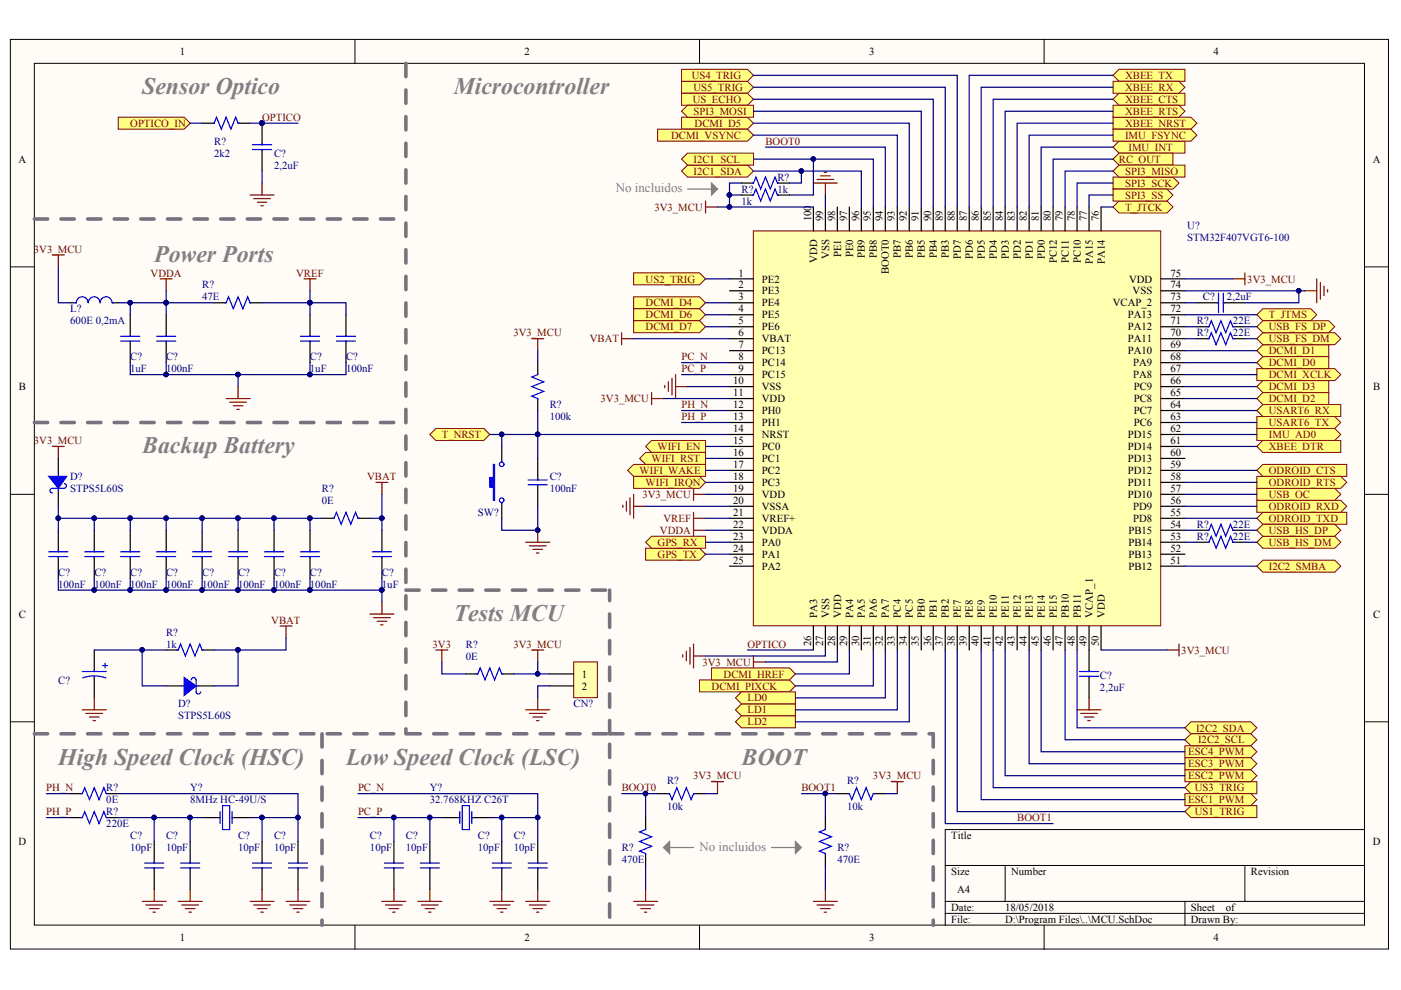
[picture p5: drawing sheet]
<svg xmlns="http://www.w3.org/2000/svg" width="297mm" height="210mm" viewBox="0 0 297 210" stroke-linecap="round" stroke-linejoin="round" font-family="sans-serif">
<g fill="#fffcf8" stroke="#000" stroke-width=".21">
<path d="M2.2 8.4h292.2v192.8h-292.2z"/>
<path d="M7.3 13.4h282v182.7h-282z"/>
</g>
<g fill="none" stroke="#000" stroke-width=".21">
<path d="M75.3 8.4v5M148.3 8.4v5M221.4 8.4v5M2.2 56.6h5.1M289.3 56.6h5.1M2.2 104.8h5.1M289.3 104.8h5.1M2.2 153h5.1M289.3 153h5.1M289.3 175.9h-88.9v20.3M75.3 196.2v5.1M148.3 196.2v5.1"/>
<path d="M200.4 183.5h88.9M200.4 191.1h88.9M200.4 193.7h88.9M213.1 183.5v7.6M221.4 196.2v5.1M251.2 191.1v5.1M263.9 183.5v7.6"/>
</g>
<path d="M159.7 49h86.4v83.7h-86.4z" fill="#ffffb0" stroke="#800000" stroke-width=".21"/>
<g fill="none" stroke="#000" stroke-width=".25">
<path d="M154.7 59.1h5M172.5 43.9v5.1M175 43.9v5.1M177.5 43.9v5.1M180.1 43.9v5.1M182.6 43.9v5.1M185.2 43.9v5.1M187.7 43.9v5.1M190.2 43.9v5.1M192.8 43.9v5.1M195.3 43.9v5.1M197.9 43.9v5.1"/>
<path d="M200.4 43.9v5.1M202.9 43.9v5.1M205.5 43.9v5.1M208 43.9v5.1M210.6 43.9v5.1M213.1 43.9v5.1M215.7 43.9v5.1M218.2 43.9v5.1M220.7 43.9v5.1M223.3 43.9v5.1M225.8 43.9v5.1M228.4 43.9v5.1"/>
<path d="M230.9 43.9v5.1M233.4 43.9v5.1M246.1 59.1h5.1M14.9 64.2h1.3M23.8 64.2h1.3M45.4 64.2h2.5M53 64.2h2.6M114 76.9v2.5M154.7 61.7h5M154.7 64.2h5M154.7 66.7h5M154.7 69.3h5"/>
<path d="M154.7 79.4h5M154.7 76.9h5M154.7 74.4h5M154.7 71.8h5M246.1 61.7h5.1M246.1 64.2h5.1M246.1 66.7h5.1M246.1 69.3h5.1M246.1 79.4h5.1M246.1 76.9h5.1M246.1 74.4h5.1M246.1 71.8h5.1"/>
<path d="M106.4 94.7v3.3M114 84.5v2.5M154.7 84.5h5M154.7 82h5M154.7 94.7h5M154.7 87h5M154.7 97.2h5M154.7 89.6h5M154.7 99.7h5M154.7 92.1h5M246.1 84.5h5.1M246.1 82h5.1"/>
<path d="M246.1 94.7h5.1M246.1 87h5.1M246.1 97.2h5.1M246.1 89.6h5.1M246.1 99.7h5.1M246.1 92.1h5.1M68.3 109.9h2.5M75.9 109.9h2.5M106.4 106.6v3.3M154.7 104.8h5M154.7 115h5M154.7 117.5h5"/>
<path d="M154.7 102.3h5M154.7 109.9h5M154.7 107.4h5M154.7 112.4h5M246.1 104.8h5.1M246.1 115h5.1M246.1 117.5h5.1M246.1 102.3h5.1M246.1 109.9h5.1M246.1 107.4h5.1M246.1 112.4h5.1M20 137.8v4.6"/>
<path d="M35.2 137.8h2.6M42.9 137.8h2.5M154.7 120h5M172.5 132.7v5.1M175 132.7v5.1M177.5 132.7v5.1M180.1 132.7v5.1M182.6 132.7v5.1M185.2 132.7v5.1M187.7 132.7v5.1M190.2 132.7v5.1M192.8 132.7v5.1"/>
<path d="M195.3 132.7v5.1M197.9 132.7v5.1M200.4 132.7v5.1M202.9 132.7v5.1M205.5 132.7v5.1M208 132.7v5.1M210.6 132.7v5.1M213.1 132.7v5.1M215.7 132.7v5.1M218.2 132.7v5.1M220.7 132.7v5.1M223.3 132.7v5.1"/>
<path d="M225.8 132.7v5.1M228.4 132.7v5.1M230.9 132.7v5.1M233.4 132.7v5.1M246.1 120h5.1M20 143.4v4.6M42.9 173.3h3.8M49.2 173.3h3.8M93.7 173.3h3.8M100 173.3h3.8"/>
</g>
<g fill="none" stroke="#800000" stroke-width=".25">
<path d="M172.5 38.8h5M173.2 38.1h3.6M174 37.3h2M174.7 36.5h.6M175 38.8v2.6M11.1 54h2.5M12.4 54v2.6M34 59.1h2.5M35.2 59.1v2.6M64.5 59.1h2.5M65.7 59.1v2.6M261.4 59.1h2.5"/>
<path d="M263.9 57.9v2.5M279.2 59.1v5.1M279.9 59.9v3.5M112.7 71.8h2.6M114 71.8v2.6M131.8 71.8h2.5M131.8 70.5v2.6M143.2 79.4v5.1M276.6 61.7h2.6M280.7 60.6v2.1M281.5 61.4v.5M11.1 94.7h2.5"/>
<path d="M12.4 94.7v2.5M47.9 84.5h5.1M48.7 85.3h3.6M49.5 86h2M50.2 86.8h.5M50.5 82v2.5M138.2 83.2v2.6M138.2 84.5h2.5M140.9 81.7v.5M141.7 81v2M142.5 80.2v3.5M143.2 82h2.6"/>
<path d="M79.7 102.3h2.5M81 102.3v2.5M111.5 115h5.1M112.2 115.7h3.6M113 116.5h2M113.8 117.3h.5M114 112.4v2.6M132.1 107.1v.5M132.8 106.3v2.1M133.6 105.6v3.5M134.3 104.8v5.1M134.3 107.4h2.6"/>
<path d="M147 108.6v5.1M147 109.9h2.6M147 112.4h2.6M59.4 132.7h2.5M60.6 132.7v2.6M78.4 130.2h5.1M79.2 131h3.6M80 131.7h2M80.7 132.5h.5M81 127.7v2.5M144.8 138.8v.5M145.5 138.1v2"/>
<path d="M146.3 137.3v3.6M147 136.5v5.1M147 139.1h2.6M159.7 139.1v2.5M247.4 137.8h2.6M250 136.5v2.6M17.4 150.5h5.1M18.2 151.3h3.6M19 152h2M19.7 152.8h.5M20 148v2.5M159.7 140.3h2.6"/>
<path d="M228.4 150.5h5M229.1 151.3h3.6M229.9 152h2M230.6 152.8h.6M230.9 148v2.5M30.2 191.1h5M30.9 191.9h3.6M31.7 192.6h2M32.4 193.4h.5M32.7 188.6v2.5M37.8 191.1h5.1M38.5 191.9h3.6"/>
<path d="M39.3 192.6h2M40.1 193.4h.5M40.3 188.6v2.5M53 191.1h5.1M53.8 191.9h3.5M54.5 192.6h2.1M55.3 193.4h.5M55.6 188.6v2.5M60.6 191.1h5.1M61.4 191.9h3.6M62.2 192.6h2M62.9 193.4h.5"/>
<path d="M63.2 188.6v2.5M81 191.1h5.1M81.7 191.9h3.6M82.5 192.6h2M83.3 193.4h.5M83.5 188.6v2.5M88.6 191.1h5.1M89.4 191.9h3.5M90.1 192.6h2.1M90.9 193.4h.5M91.1 188.6v2.5M103.8 191.1h5.1"/>
<path d="M104.6 191.9h3.6M105.4 192.6h2M106.1 193.4h.5M106.4 188.6v2.5M111.5 191.1h5.1M112.2 191.9h3.6M113 192.6h2M113.8 193.4h.5M114 188.6v2.5"/>
</g>
<g fill="none" stroke="#00f" stroke-width=".25">
<path d="M18.7 64.2a1.25 1.25 0 0 0-1.3-1.3 1.25 1.25 0 0 0-1.2 1.3h-.3M21.2 64.2a1.25 1.25 0 0 0-1.2-1.3 1.25 1.25 0 0 0-1.3 1.3M23.7 64.2a1.26 1.26 0 0 0-1.2-1.3 1.26 1.26 0 0 0-1.3 1.3M23.8 64.2h.3M47.7 64.2h.2l.5-1.3 1.1 2.6 1-2.6 1 2.6 1-2.6 .5 1.3h.3M114 79.2v.2l-1.3 .5 2.6 1.1-2.6 1 2.6 1-2.6 1 1.3 .5v.3M106.4 97.7v.3M70.6 109.9h.2l.5-1.3 1 2.6 1.1-2.6 1 2.6 1-2.6 .5 1.3h.2M106.4 106.6v.2M37.5 137.8h.3l.5-1.3 1 2.6 1-2.6 1 2.6 1-2.6 .6 1.3h.2M17.4 142.4h5.1M17.5 143.7l2.1-.4 1.5 .1 1.3 .3"/>
<path d="M20 142.1v.3M20 143.4v.2M21.8 141.1h1M22.3 140.6v1M46.4 173.3h.3M46.7 172.1v2.5M47.2 170.8h1.5v5.1h-1.5zM49.2 172.1v2.5M49.2 173.3h.3M97.2 173.3h.3M97.5 172.1v2.5M98 170.8h1.5v5.1h-1.5z"/>
<path d="M100 173.3h.3M100 172.1v2.5"/>
<circle cx="106.4" cy="98.4" r=".48"/>
<circle cx="106.4" cy="106.1" r=".48"/>
</g>
<circle cx="114" cy="112.4" r=".48" fill="#000080" stroke="#000080" stroke-width=".21"/>
<path d="M104.6 98.5h.3v7.6h-.3v-2.8h-.8v-2h.8z" fill-rule="evenodd" fill="#00f" stroke="#00f" stroke-width=".25"/>
<path d="M86.1 13.4v142.2M7.3 46.4h78.8M7.3 89.6h78.8M7.3 155.6h122v40.6M68.3 155.6v40.6" fill="none" stroke="#75747e" stroke-width=".76" stroke-dasharray="2.8 2.8"/>
<g fill="#ffff80" stroke="#800000" stroke-width=".21">
<path d="M144.5 36.3l1.3-1.3h12.7l1.2 1.3-1.2 1.2h-12.7z" fill-rule="evenodd"/>
<path d="M144.5 33.7l1.3-1.2h13.9v2.5h-13.9z" fill-rule="evenodd"/>
</g>
<g fill="none" stroke="#000" stroke-width=".25">
<path d="M27.6 66.7v4.6M35.2 66.7v4.6M65.7 66.7v4.6M73.4 66.7v4.6M253.8 64.2h4.5M259.4 64.2h4.5M12.4 97.2v3.3M114 97.2v4.6M12.4 112.4v4.6M20 112.4v4.6M27.6 112.4v4.6M35.2 112.4v4.6"/>
<path d="M42.9 112.4v4.6M50.5 112.4v4.6M58.1 112.4v4.6M65.7 112.4v4.6M81 112.4v4.6M230.9 137.8v4.6M35.2 145.4h3.3M42.1 145.4h3.3M32.7 178.4v4.6M40.3 178.4v4.6M55.6 178.4v4.6M63.2 178.4v4.6"/>
<path d="M83.5 178.4v4.6M91.1 178.4v4.6M106.4 178.4v4.6M114 178.4v4.6"/>
</g>
<path d="M258.1 64.2h.2M258.3 62.2v4M259.4 62.2v4M259.4 64.2h.2M12.4 100.5v.5M13.6 102.5a.48 .48 0 0 1 .5 .5 .48 .48 0 0 1-.5 .5M38.5 145.4h.5M41.5 144.2a.48 .48 0 0 0-.4-.6 .48 .48 0 0 0-.5 .6M41.6 144.2v2.5M41.6 145.4h.5M42.6 146.7a.5 .5 0 0 1-.5 .5 .5 .5 0 0 1-.5-.5" fill="none" stroke="#00f" stroke-width=".25"/>
<g fill="#00f" stroke="#00f" stroke-width=".25">
<path d="M10.3 101h3.8l-1.7 2.5z"/>
<path d="M39 143.6l2.6 1.8-2.6 2.1z"/>
</g>
<g fill="#ffff80" stroke="#800000" stroke-width=".21">
<path d="M266.5 90.9h16.5l1.3 1.2-1.3 1.3h-16.5z" fill-rule="evenodd"/>
<path d="M236 31.2l1.3-1.3h13.9v2.6h-13.9z" fill-rule="evenodd"/>
<path d="M144.5 17.2h14l1.2 1.3-1.2 1.3h-14z" fill-rule="evenodd"/>
<path d="M144.5 14.7h14l1.2 1.3-1.2 1.2h-14z" fill-rule="evenodd"/>
<path d="M251.2 172.1l1.3-1.3h14v2.5h-14z" fill-rule="evenodd"/>
<path d="M144.5 19.8h14l1.2 1.2-1.2 1.3h-14z" fill-rule="evenodd"/>
<path d="M251.2 167l1.3-1.3h14v2.6h-14z" fill-rule="evenodd"/>
<path d="M134.3 57.9h14l1.3 1.2-1.3 1.3h-14z" fill-rule="evenodd"/>
</g>
<path d="M147 103.5v2.6M147 104.8h2.6" fill="none" stroke="#800000" stroke-width=".25"/>
<g fill="#ffff80" stroke="#800000" stroke-width=".21">
<path d="M144.5 24.9h14l1.2 1.2-1.2 1.3h-14z" fill-rule="evenodd"/>
<path d="M134.3 62.9h14l1.3 1.3-1.3 1.3h-14z" fill-rule="evenodd"/>
<path d="M266.5 74.4l1.2-1.3h14v2.5h-14z" fill-rule="evenodd"/>
<path d="M139.4 27.4h19.1l1.2 1.3-1.2 1.2h-19.1z" fill-rule="evenodd"/>
<path d="M266.5 78.2h16.5l1.3 1.2-1.3 1.3h-16.5z" fill-rule="evenodd"/>
<path d="M148.3 144.2h19.1l1.2 1.2-1.2 1.3h-19.1z" fill-rule="evenodd"/>
<path d="M134.3 65.5h14l1.3 1.2-1.3 1.3h-14z" fill-rule="evenodd"/>
<path d="M150.9 141.6h16.5l1.2 1.3-1.2 1.3h-16.5z" fill-rule="evenodd"/>
<path d="M266.5 82l1.2-1.3h14v2.5h-14z" fill-rule="evenodd"/>
<path d="M266.5 84.5l1.2-1.3h14v2.6h-14z" fill-rule="evenodd"/>
<path d="M266.5 76.9l1.2-1.3h14v2.6h-14z" fill-rule="evenodd"/>
<path d="M134.3 68h14l1.3 1.3-1.3 1.2h-14z" fill-rule="evenodd"/>
<path d="M25.1 24.9h13.9l1.3 1.2-1.3 1.3h-13.9z" fill-rule="evenodd"/>
</g>
<path d="M42.9 26.1h2.5M50.5 26.1h2.5" fill="none" stroke="#000" stroke-width=".25"/>
<path d="M45.1 26.1h.3l.5-1.2 1 2.5 1-2.5 1.1 2.5 1-2.5 .5 1.2h.2" fill="none" stroke="#00f" stroke-width=".25"/>
<path d="M55.6 38.8v2.6M53 41.4h5.1M53.8 42.1h3.5M54.5 42.9h2.1M55.3 43.6h.5" fill="none" stroke="#800000" stroke-width=".25"/>
<g fill="#ffff80" stroke="#800000" stroke-width=".21">
<path d="M236 16l1.3-1.3h13.9v2.5h-13.9z" fill-rule="evenodd"/>
<path d="M236 24.9h16.5l1.3 1.2-1.3 1.3h-16.5z" fill-rule="evenodd"/>
<path d="M236 21l1.3-1.2h13.9v2.5h-13.9z" fill-rule="evenodd"/>
<path d="M236 22.3h14l1.2 1.3-1.2 1.3h-14z" fill-rule="evenodd"/>
<path d="M236 17.2h14l1.2 1.3-1.2 1.3h-14z" fill-rule="evenodd"/>
<path d="M266.5 109.9l1.2-1.3h17.8v2.6h-17.8z" fill-rule="evenodd"/>
<path d="M266.5 106.1h17.8l1.2 1.3-1.2 1.2h-17.8z" fill-rule="evenodd"/>
<path d="M236 33.7l1.3-1.2h11.4v2.5h-11.4z" fill-rule="evenodd"/>
<path d="M136.9 116.2h11.4l1.3 1.3-1.3 1.3h-11.4z" fill-rule="evenodd"/>
<path d="M136.9 115l1.3-1.3h11.4v2.5h-11.4z" fill-rule="evenodd"/>
<path d="M251.2 163.2h14l1.3 1.3-1.3 1.2h-14z" fill-rule="evenodd"/>
<path d="M251.2 158.1h14l1.3 1.3-1.3 1.3h-14z" fill-rule="evenodd"/>
<path d="M251.2 160.7h14l1.3 1.2-1.3 1.3h-14z" fill-rule="evenodd"/>
<path d="M251.2 168.3h14l1.3 1.2-1.3 1.3h-14z" fill-rule="evenodd"/>
<path d="M251.2 154.3l1.3-1.3h12.7l1.3 1.3-1.3 1.3h-12.7z" fill-rule="evenodd"/>
<path d="M251.2 156.8l1.3-1.2h12.7l1.3 1.2-1.3 1.3h-12.7z" fill-rule="evenodd"/>
<path d="M266.5 120l1.2-1.2h15.3l1.3 1.2-1.3 1.3h-15.3z" fill-rule="evenodd"/>
<path d="M266.5 115l1.2-1.3h15.3l1.3 1.3-1.3 1.2h-15.3z" fill-rule="evenodd"/>
<path d="M266.5 112.4l1.2-1.2h15.3l1.3 1.2-1.3 1.3h-15.3z" fill-rule="evenodd"/>
<path d="M266.5 103.5h16.5l1.3 1.3-1.3 1.3h-16.5z" fill-rule="evenodd"/>
<path d="M91.1 92.1l1.3-1.2h10.2l1.2 1.2-1.2 1.3h-10.2z" fill-rule="evenodd"/>
<path d="M236 43.9l1.3-1.3h10.1l1.3 1.3-1.3 1.3h-10.1z" fill-rule="evenodd"/>
<path d="M266.5 66.7l1.2-1.2h10.2l1.3 1.2-1.3 1.3h-10.2z" fill-rule="evenodd"/>
</g>
<g fill="none" stroke="#800000" stroke-width=".25">
<path d="M149.6 42.6v2.6M149.6 43.9h2.5M150.9 165.7h2.5M152.1 165.7v2.6M189 165.7h2.5M190.2 165.7v2.6M134.3 191.1h5.1M135.1 191.9h3.6M135.9 192.6h2M136.6 193.4h.5M136.9 188.6v2.5M172.5 191.1h5"/>
<path d="M173.2 191.9h3.6M174 192.6h2M174.7 193.4h.6M175 188.6v2.5"/>
</g>
<path d="M129.3 155.6h68.6M197.9 155.6v40.6" fill="none" stroke="#75747e" stroke-width=".76" stroke-dasharray="2.8 2.8"/>
<path d="M136.9 173.3v2.6M139.4 168.3h2.6M147 168.3h2.6M175 173.3v2.6M177.5 168.3h2.6M185.2 168.3h2.5M136.9 181v2.5M175 181v2.5" fill="none" stroke="#000" stroke-width=".25"/>
<path d="M136.9 175.6v.3l-1.3 .5 2.6 1-2.6 1 2.6 1-2.6 1.1 1.3 .5v.2M141.7 168.3h.3l.5 1.2 1-2.5 1 2.5 1-2.5 1 2.5 .5-1.2h.3M175 175.6v.3l-1.3 .5 2.6 1-2.6 1 2.6 1-2.6 1.1 1.3 .5v.2M179.8 168.3h.3l.5 1.2 1-2.5 1 2.5 1-2.5 1.1 2.5 .5-1.2h.2" fill="none" stroke="#00f" stroke-width=".25"/>
<path d="M140.7 179.7h6.3M163.6 179.7h6.3" fill="none" stroke="#808080" stroke-width=".25"/>
<path d="M142 178.4v2.6" fill="none" stroke="#008000" stroke-width=".21"/>
<g fill="#808080" stroke="#808080" stroke-width=".25">
<path d="M140.7 179.7l1.3-1.3v2.6z"/>
<path d="M168.6 178.4l1.3 1.3-1.3 1.3z"/>
</g>
<g fill="#ffff80" stroke="#800000" stroke-width=".21">
<path d="M155.9 150.5l1.3-1.3h11.4v2.6h-11.4z" fill-rule="evenodd"/>
<path d="M155.9 148l1.3-1.3h11.4v2.5h-11.4z" fill-rule="evenodd"/>
<path d="M155.9 153l1.3-1.2h11.4v2.5h-11.4z" fill-rule="evenodd"/>
<path d="M236 37.5h12.7l1.3 1.3-1.3 1.3h-12.7z" fill-rule="evenodd"/>
<path d="M236 36.3l1.3-1.3h13.9v2.5h-13.9z" fill-rule="evenodd"/>
<path d="M144.5 23.6l1.3-1.3h13.9v2.6h-13.9z" fill-rule="evenodd"/>
<path d="M236 40.1h11.4l1.3 1.3-1.3 1.2h-11.4z" fill-rule="evenodd"/>
<path d="M133.1 99.7l1.2-1.2h15.3v2.5h-15.3z" fill-rule="evenodd"/>
<path d="M136.9 94.7l1.3-1.3h11.4v2.5h-11.4z" fill-rule="evenodd"/>
<path d="M134.3 101h14l1.3 1.3-1.3 1.2h-14z" fill-rule="evenodd"/>
<path d="M135.6 97.2l1.3-1.3h12.7v2.6h-12.7z" fill-rule="evenodd"/>
<path d="M266.5 99.7l1.2-1.2h17.8v2.5h-17.8z" fill-rule="evenodd"/>
<path d="M266.5 101h17.8l1.2 1.3-1.2 1.2h-17.8z" fill-rule="evenodd"/>
<path d="M266.5 71.8l1.2-1.3h15.3l1.3 1.3-1.3 1.3h-15.3z" fill-rule="evenodd"/>
<path d="M266.5 69.3l1.2-1.3h14l1.3 1.3-1.3 1.2h-14z" fill-rule="evenodd"/>
</g>
<path d="M253.8 69.3h2.5M253.8 71.8h2.5M261.4 69.3h2.5M261.4 71.8h2.5M253.8 112.4h2.5M253.8 115h2.5M261.4 112.4h2.5M261.4 115h2.5" fill="none" stroke="#000" stroke-width=".25"/>
<path d="M256.1 69.3h.2l.5-1.3 1 2.5 1.1-2.5 1 2.5 1-2.5 .5 1.3h.2M256.1 71.8h.2l.5-1.3 1 2.6 1.1-2.6 1 2.6 1-2.6 .5 1.3h.2M256.1 112.4h.2l.5-1.2 1 2.5 1.1-2.5 1 2.5 1-2.5 .5 1.2h.2M256.1 115h.2l.5-1.3 1 2.5 1.1-2.5 1 2.5 1-2.5 .5 1.3h.2" fill="none" stroke="#00f" stroke-width=".25"/>
<g fill="#ffff80" stroke="#800000" stroke-width=".21">
<path d="M266.5 87l1.2-1.2h16.6v2.5h-16.6z" fill-rule="evenodd"/>
<path d="M266.5 88.3h16.5l1.3 1.3-1.3 1.3h-16.5z" fill-rule="evenodd"/>
<path d="M236 27.4h16.5l1.3 1.3-1.3 1.2h-16.5z" fill-rule="evenodd"/>
</g>
<path d="M98.8 142.9h2.5M106.4 142.9h2.5" fill="none" stroke="#000" stroke-width=".25"/>
<path d="M101 142.9h.3l.5-1.3 1 2.6 1-2.6 1.1 2.6 1-2.6 .5 1.3h.2" fill="none" stroke="#00f" stroke-width=".25"/>
<path d="M86.1 125.1h43.2M129.3 155.6v-30.5" fill="none" stroke="#75747e" stroke-width=".76" stroke-dasharray="2.8 2.8"/>
<path d="M92.4 137.8h2.6M93.7 137.8v2.5M112.7 137.8h2.6M114 137.8v2.5" fill="none" stroke="#800000" stroke-width=".25"/>
<path d="M121.6 140.3h5.1v7.6h-5.1z" fill="#ffffb0" stroke="#800000" stroke-width=".21"/>
<path d="M157.2 38.8h2.5M164.8 38.8h2.6M157.2 41.4h2.5M164.8 41.4h2.6M116.6 142.9h5M116.6 145.4h5M14.9 168.3h2.5M14.9 173.3h2.5M22.5 168.3h2.6M22.5 173.3h2.6" fill="none" stroke="#000" stroke-width=".25"/>
<path d="M111.5 150.5h5.1M112.2 151.3h3.6M113 152h2M113.8 152.8h.5M114 148v2.5" fill="none" stroke="#800000" stroke-width=".25"/>
<path d="M159.5 38.8h.2l.6-1.3 1 2.6 1-2.6 1 2.6 1-2.6 .5 1.3h.3M159.5 41.4h.2l.6-1.3 1 2.5 1-2.5 1 2.5 1-2.5 .5 1.3h.3M17.2 168.3h.2l.6-1.3 1 2.5 1-2.5 1 2.5 1-2.5 .5 1.3h.3M17.2 173.3h.2l.6-1.2 1 2.5 1-2.5 1 2.5 1-2.5 .5 1.2h.3" fill="none" stroke="#00f" stroke-width=".25"/>
<path d="M145.8 40.1h6.3" fill="none" stroke="#808080" stroke-width=".25"/>
<path d="M150.9 38.8l1.2 1.3-1.2 1.3z" fill="#808080" stroke="#808080" stroke-width=".25"/>
<g fill="none" stroke="#000080" stroke-width=".25">
<path d="M159.7 16h43.2v27.9M159.7 18.5h40.7v25.4M236 16h-30.5v27.9M236 18.5h-28v25.4M40.3 26.1h2.6M53 26.1h10.2M55.6 36.3v2.5M157.2 38.8h-2.5v5.1h17.8M159.7 26.1h33.1v17.8M159.7 28.7h30.5v15.2M159.7 21h38.2v22.9M159.7 36.3h22.9v7.6"/>
<path d="M159.7 33.7h25.5v10.2M159.7 23.6h35.6v20.3M162.3 31.2h25.4v12.7M169.9 36.3v2.5h-2.5M172.5 33.7v7.7h-5.1M236 31.2h-15.3v12.7M236 21h-25.4v22.9M236 23.6h-22.9v20.3M236 26.1h-20.3v17.8M236 33.7h-12.7v10.2M236 28.7h-17.8v15.2M236 36.3h-10.2v7.6"/>
<path d="M236 38.8h-7.6v5.1M12.4 56.6v7.6h2.5M149.6 59.1h5.1M152.1 43.9h2.6M154.7 41.4h2.5M175 41.4v2.5M233.4 43.9h2.6M236 41.4h-5.1v2.5M251.2 59.1h10.2M25.1 64.2h2.5M27.6 76.9v2.5h45.8v-2.5M35.2 61.7v5"/>
<path d="M35.2 76.9v2.5M45.4 64.2h-17.8v2.5M50.5 79.4v2.6M55.6 64.2h17.8v2.5M65.7 61.7v5M65.7 76.9v2.5M114 74.4v2.5M134.3 71.8h20.4M144.5 76.9h10.2M144.5 79.4h10.2M149.6 64.2h5.1M149.6 66.7h5.1"/>
<path d="M149.6 69.3h5.1M251.2 61.7h25.4M251.2 64.2h2.6M251.2 76.9h15.3M251.2 79.4h15.3M251.2 71.8h2.6M251.2 66.7h15.3M251.2 69.3h2.6M251.2 74.4h15.3M263.9 71.8h2.6M263.9 69.3h2.6M275.4 61.7v2.5h-11.5"/>
<path d="M103.8 92.1h50.9M106.4 92.1v2.6M114 87v10.2M140.7 84.5h14M144.5 87h10.2M144.5 89.6h10.2M145.8 82h8.9M149.6 94.7h5.1M149.6 97.2h5.1M149.6 99.7h5.1M251.2 87h15.3M251.2 89.6h15.3"/>
<path d="M251.2 92.1h15.3M251.2 84.5h15.3M251.2 82h15.3M251.2 99.7h15.3M12.4 109.9h55.9M12.4 107.4v5M20 109.9v2.5M27.6 109.9v2.5M35.2 109.9v2.5M42.9 109.9v2.5M50.5 109.9v2.5M58.1 109.9v2.5"/>
<path d="M65.7 109.9v2.5M78.4 109.9h2.6v2.5M81 104.8v5.1M114 107.4v5h-7.6v-2.5M136.9 107.4h17.8M149.6 109.9h5.1M149.6 112.4h5.1M149.6 104.8h5.1M149.6 115h5.1M149.6 117.5h5.1M149.6 102.3h5.1M251.2 107.4h15.3"/>
<path d="M251.2 109.9h15.3M251.2 112.4h2.6M251.2 104.8h15.3M251.2 115h2.6M251.2 102.3h15.3M263.9 112.4h2.6M263.9 115h2.6M12.4 122.6v2.5h53.3v-2.5M20 122.6v2.5M20 137.8h10.2M27.6 122.6v2.5M35.2 137.8h-5v7.6h5"/>
<path d="M35.2 122.6v2.5M42.9 122.6v2.5M45.4 137.8h5.1v7.6h-5.1M50.5 122.6v2.5M58.1 122.6v2.5M60.6 135.3v2.5h-10.1M81 122.6v2.5h-15.3M81 125.1v2.6M158.5 137.8h14M175 137.8v1.3h-25.4M177.5 137.8v2.5h-15.2M180.1 137.8v5.1h-11.5"/>
<path d="M185.2 137.8v7.6h-16.6M187.7 137.8v10.2h-19.1M190.2 137.8v12.7h-21.6M192.8 137.8v15.2h-24.2M200.4 137.8v36.8h22.9M202.9 137.8v34.3h48.3M208 137.8v31.7h43.2M210.6 137.8v29.2h40.6M213.1 137.8v26.7h38.1M218.2 137.8v24.1h33M220.7 137.8v21.6h30.5M225.8 137.8v19h25.4"/>
<path d="M228.4 137.8v16.5h22.8M233.4 137.8h14M251.2 120h15.3M93.7 140.3v2.6h5.1M114 140.3v2.6h-5.1M114 142.9h2.6M116.6 145.4h-2.6v2.6M9.8 173.3h5.1M9.8 168.3h5.1M25.1 168.3h38.1v5M25.1 173.3h7.6M40.3 173.3h-7.6v5.1"/>
<path d="M42.9 173.3h-2.6v5.1M53 173.3h10.2v5.1M55.6 173.3v5.1M75.9 168.3h38.1v5M75.9 173.3h7.6M91.1 173.3h-7.6v5.1M93.7 173.3h-2.6v5.1M103.8 173.3h10.2v5.1M106.4 173.3v5.1M131.8 168.3h5.1M139.4 168.3h-2.5v5M149.6 168.3h2.5"/>
<path d="M169.9 168.3h5.1M177.5 168.3h-2.5v5M187.7 168.3h2.5M136.9 183.5v5.1M175 183.5v5.1"/>
</g>
<g fill="#000080" stroke="#000080" stroke-width=".21">
<circle cx="114" cy="92.1" r=".48"/>
<circle cx="114" cy="112.4" r=".48"/>
<circle cx="55.5" cy="173.3" r=".49"/>
<circle cx="40.3" cy="173.3" r=".49"/>
<circle cx="32.7" cy="173.3" r=".48"/>
<circle cx="63.2" cy="173.3" r=".48"/>
<circle cx="106.4" cy="173.3" r=".48"/>
<circle cx="91.1" cy="173.3" r=".49"/>
<circle cx="83.5" cy="173.3" r=".48"/>
<circle cx="114" cy="173.3" r=".48"/>
<circle cx="65.7" cy="109.9" r=".49"/>
<circle cx="58.1" cy="109.9" r=".48"/>
<circle cx="50.4" cy="109.9" r=".49"/>
<circle cx="42.8" cy="109.9" r=".48"/>
<circle cx="35.2" cy="109.9" r=".48"/>
<circle cx="27.6" cy="109.9" r=".48"/>
<circle cx="20" cy="109.9" r=".48"/>
<circle cx="58.1" cy="125.1" r=".48"/>
<circle cx="50.4" cy="125.1" r=".49"/>
<circle cx="42.8" cy="125.1" r=".48"/>
<circle cx="35.2" cy="125.1" r=".48"/>
<circle cx="27.6" cy="125.1" r=".48"/>
<circle cx="20" cy="125.1" r=".48"/>
<circle cx="12.3" cy="109.9" r=".48"/>
<circle cx="80.9" cy="125.1" r=".49"/>
<circle cx="65.7" cy="125.1" r=".49"/>
<circle cx="80.9" cy="109.9" r=".49"/>
<circle cx="30.1" cy="137.8" r=".48"/>
<circle cx="50.4" cy="137.8" r=".49"/>
<circle cx="106.4" cy="92.1" r=".48"/>
<circle cx="275.3" cy="61.6" r=".48"/>
<circle cx="65.7" cy="64.2" r=".49"/>
<circle cx="35.2" cy="64.2" r=".48"/>
<circle cx="27.6" cy="64.2" r=".48"/>
<circle cx="35.2" cy="79.4" r=".48"/>
<circle cx="65.7" cy="79.4" r=".49"/>
<circle cx="50.4" cy="79.4" r=".49"/>
<circle cx="169.9" cy="36.2" r=".48"/>
<circle cx="172.4" cy="33.7" r=".48"/>
<circle cx="136.9" cy="168.2" r=".48"/>
<circle cx="175" cy="168.2" r=".48"/>
<circle cx="114" cy="142.9" r=".48"/>
<circle cx="154.6" cy="41.3" r=".48"/>
<circle cx="154.6" cy="43.9" r=".48"/>
</g>
<path d="M266.5 94.7l1.2-1.3h16.6v2.5h-16.6z" fill-rule="evenodd" fill="#ffff80" stroke="#800000" stroke-width=".21"/>
<path d="M251.2 94.7h15.3" fill="none" stroke="#000080" stroke-width=".25"/>
<text font-size="5.6" fill="#000080" x="54.7" y="29.3">PIC?01</text>
<g font-size="5.6" fill="#00f">
<text x="54.7" y="35">PIC?02</text>
<text x="113.2" y="106.2">PIC?02</text>
<text x="11.3" y="121.4">PIC?02</text>
<text x="19" y="121.4">PIC?02</text>
<text x="26.8" y="121.4">PIC?02</text>
<text x="34.2" y="121.4">PIC?02</text>
<text x="42" y="121.4">PIC?02</text>
<text x="49.4" y="121.4">PIC?02</text>
<text x="57.1" y="121.4">PIC?02</text>
<text x="64.9" y="121.4">PIC?02</text>
<text x="80.1" y="121.4">PIC?02</text>
<text x="230" y="146.8">PIC?02</text>
</g>
<g font-size="5.3" fill="#00f">
<text x="26.8" y="75.6">PIC?02</text>
<text x="34.2" y="75.6">PIC?02</text>
<text x="64.9" y="75.6">PIC?02</text>
<text x="72.3" y="75.6">PIC?02</text>
<text x="31.7" y="187.5">PIC?02</text>
<text x="39.5" y="187.5">PIC?02</text>
<text x="54.7" y="187.5">PIC?02</text>
<text x="62.4" y="187.5">PIC?02</text>
<text x="82.5" y="187.5">PIC?02</text>
<text x="90.3" y="187.5">PIC?02</text>
<text x="105.5" y="187.5">PIC?02</text>
<text x="113.2" y="187.5">PIC?02</text>
</g>
<g font-size="5" fill="#808080">
<text x="30.1" y="19.9">Sensor Optico</text>
<text x="96.2" y="19.9">Microcontroller</text>
<text x="32.7" y="55.5">Power Ports</text>
<text x="30.1" y="96.1">Backup Battery</text>
<text x="96.2" y="131.7">Tests MCU</text>
<text x="12.3" y="162.1">High Speed Clock (HSC)</text>
<text x="73.4" y="162.1">Low Speed Clock (LSC)</text>
<text x="157.2" y="162.1">BOOT</text>
</g>
<text font-size="4.2" fill="#00f" x="11.3" y="106.7">PID?02</text>
<g font-size="2.7" fill="#808080">
<text x="130.5" y="40.8">No incluidos</text>
<text x="148.3" y="180.4">No incluidos</text>
</g>
<g font-size="2.3">
<text x="38.1" y="11.7">1</text>
<text x="111.2" y="11.7">2</text>
<text x="184.3" y="11.7">3</text>
<text x="257.3" y="11.7">4</text>
<text x="3.9" y="34.5">A</text>
<text x="291.1" y="34.5">A</text>
<text x="172" y="46.9" transform="rotate(-90 172 46.9)">100</text>
<text x="174.5" y="46.9" transform="rotate(-90 174.5 46.9)">99</text>
<text x="177.1" y="46.9" transform="rotate(-90 177.1 46.9)">98</text>
<text x="179.6" y="46.9" transform="rotate(-90 179.6 46.9)">97</text>
<text x="182.1" y="46.9" transform="rotate(-90 182.1 46.9)">96</text>
<text x="184.7" y="46.9" transform="rotate(-90 184.7 46.9)">95</text>
<text x="187.2" y="46.9" transform="rotate(-90 187.2 46.9)">94</text>
<text x="189.7" y="46.9" transform="rotate(-90 189.7 46.9)">93</text>
<text x="192.3" y="46.9" transform="rotate(-90 192.3 46.9)">92</text>
<text x="194.8" y="46.9" transform="rotate(-90 194.8 46.9)">91</text>
<text x="197.4" y="46.9" transform="rotate(-90 197.4 46.9)">90</text>
<text x="199.9" y="46.9" transform="rotate(-90 199.9 46.9)">89</text>
<text x="202.5" y="46.9" transform="rotate(-90 202.5 46.9)">88</text>
<text x="205" y="46.9" transform="rotate(-90 205 46.9)">87</text>
<text x="207.5" y="46.9" transform="rotate(-90 207.5 46.9)">86</text>
<text x="210.1" y="46.9" transform="rotate(-90 210.1 46.9)">85</text>
<text x="212.6" y="46.9" transform="rotate(-90 212.6 46.9)">84</text>
<text x="215.2" y="46.9" transform="rotate(-90 215.2 46.9)">83</text>
<text x="217.7" y="46.9" transform="rotate(-90 217.7 46.9)">82</text>
<text x="220.2" y="46.9" transform="rotate(-90 220.2 46.9)">81</text>
<text x="222.8" y="46.9" transform="rotate(-90 222.8 46.9)">80</text>
<text x="225.3" y="46.9" transform="rotate(-90 225.3 46.9)">79</text>
<text x="227.9" y="46.9" transform="rotate(-90 227.9 46.9)">78</text>
<text x="230.4" y="46.9" transform="rotate(-90 230.4 46.9)">77</text>
<text x="233" y="46.9" transform="rotate(-90 233 46.9)">76</text>
<text x="156.6" y="58.6">1</text>
<text x="161.5" y="59.9">PE2</text>
<text x="173.2" y="55.7" transform="rotate(-90 173.2 55.7)">VDD</text>
<text x="175.8" y="55" transform="rotate(-90 175.8 55)">VSS</text>
<text x="178.3" y="54.6" transform="rotate(-90 178.3 54.6)">PE1</text>
<text x="180.9" y="54.6" transform="rotate(-90 180.9 54.6)">PE0</text>
<text x="183.4" y="54.7" transform="rotate(-90 183.4 54.7)">PB9</text>
<text x="185.9" y="54.7" transform="rotate(-90 185.9 54.7)">PB8</text>
<text x="188.5" y="58.1" transform="rotate(-90 188.5 58.1)">BOOT0</text>
<text x="191" y="54.7" transform="rotate(-90 191 54.7)">PB7</text>
<text x="193.5" y="54.7" transform="rotate(-90 193.5 54.7)">PB6</text>
<text x="196.1" y="54.7" transform="rotate(-90 196.1 54.7)">PB5</text>
<text x="198.7" y="54.7" transform="rotate(-90 198.7 54.7)">PB4</text>
<text x="201.2" y="54.7" transform="rotate(-90 201.2 54.7)">PB3</text>
<text x="203.7" y="54.8" transform="rotate(-90 203.7 54.8)">PD7</text>
<text x="206.3" y="54.8" transform="rotate(-90 206.3 54.8)">PD6</text>
<text x="208.8" y="54.8" transform="rotate(-90 208.8 54.8)">PD5</text>
<text x="211.3" y="54.8" transform="rotate(-90 211.3 54.8)">PD4</text>
<text x="213.9" y="54.8" transform="rotate(-90 213.9 54.8)">PD3</text>
<text x="216.4" y="54.8" transform="rotate(-90 216.4 54.8)">PD2</text>
<text x="219" y="54.8" transform="rotate(-90 219 54.8)">PD1</text>
<text x="221.5" y="54.8" transform="rotate(-90 221.5 54.8)">PD0</text>
<text x="224.1" y="55.8" transform="rotate(-90 224.1 55.8)">PC12</text>
<text x="226.6" y="55.8" transform="rotate(-90 226.6 55.8)">PC11</text>
<text x="229.1" y="55.8" transform="rotate(-90 229.1 55.8)">PC10</text>
<text x="231.7" y="56" transform="rotate(-90 231.7 56)">PA15</text>
<text x="234.2" y="56" transform="rotate(-90 234.2 56)">PA14</text>
<text x="239.4" y="59.9">VDD</text>
<text x="248.2" y="58.6">75</text>
<text x="156.6" y="61.2">2</text>
<text x="156.6" y="63.7">3</text>
<text x="161.5" y="62.4">PE3</text>
<text x="161.5" y="65">PE4</text>
<text x="236" y="65">VCAP_2</text>
<text x="240.1" y="62.4">VSS</text>
<text x="248.2" y="61.2">74</text>
<text x="248.2" y="63.7">73</text>
<text x="156.6" y="66.2">4</text>
<text x="156.6" y="68.8">5</text>
<text x="156.6" y="71.3">6</text>
<text x="161.5" y="67.5">PE5</text>
<text x="161.5" y="70">PE6</text>
<text x="239.1" y="70">PA12</text>
<text x="239.1" y="67.5">PA13</text>
<text x="248.2" y="71.3">70</text>
<text x="248.2" y="68.8">71</text>
<text x="248.2" y="66.2">72</text>
<text x="156.6" y="73.8">7</text>
<text x="156.6" y="76.4">8</text>
<text x="161.5" y="72.6">VBAT</text>
<text x="161.5" y="75.1">PC13</text>
<text x="161.5" y="77.7">PC14</text>
<text x="239.1" y="75.1">PA10</text>
<text x="239.1" y="72.6">PA11</text>
<text x="240.3" y="77.7">PA9</text>
<text x="248.2" y="76.4">68</text>
<text x="248.2" y="73.8">69</text>
<text x="4" y="82.8">B</text>
<text x="155.4" y="81.5">10</text>
<text x="156.6" y="78.9">9</text>
<text x="161.5" y="82.8">VSS</text>
<text x="161.5" y="80.2">PC15</text>
<text x="240.3" y="80.2">PA8</text>
<text x="240.4" y="82.8">PC9</text>
<text x="248.2" y="78.9">67</text>
<text x="248.2" y="81.5">66</text>
<text x="291.1" y="82.8">B</text>
<text x="155.4" y="84">11</text>
<text x="155.4" y="86.6">12</text>
<text x="155.4" y="89.1">13</text>
<text x="161.5" y="85.3">VDD</text>
<text x="161.5" y="87.8">PH0</text>
<text x="240.4" y="87.8">PC7</text>
<text x="240.4" y="85.3">PC8</text>
<text x="248.2" y="89.1">63</text>
<text x="248.2" y="86.6">64</text>
<text x="248.2" y="84">65</text>
<text x="155.4" y="94.2">15</text>
<text x="155.4" y="91.6">14</text>
<text x="161.5" y="95.4">PC0</text>
<text x="161.5" y="90.4">PH1</text>
<text x="161.5" y="92.9">NRST</text>
<text x="239.1" y="95.4">PD14</text>
<text x="239.1" y="92.9">PD15</text>
<text x="240.4" y="90.4">PC6</text>
<text x="248.2" y="94.2">61</text>
<text x="248.2" y="91.6">62</text>
<text x="155.4" y="96.7">16</text>
<text x="155.4" y="99.2">17</text>
<text x="155.4" y="101.8">18</text>
<text x="161.5" y="98">PC1</text>
<text x="161.5" y="100.5">PC2</text>
<text x="239.1" y="100.5">PD12</text>
<text x="239.1" y="98">PD13</text>
<text x="248.2" y="101.8">58</text>
<text x="248.2" y="99.2">59</text>
<text x="248.2" y="96.7">60</text>
<text x="155.4" y="104.3">19</text>
<text x="155.4" y="106.9">20</text>
<text x="161.5" y="105.6">VDD</text>
<text x="161.5" y="103.1">PC3</text>
<text x="239.1" y="105.6">PD10</text>
<text x="239.1" y="103.1">PD11</text>
<text x="248.2" y="106.9">56</text>
<text x="248.2" y="104.3">57</text>
<text x="155.4" y="111.9">22</text>
<text x="155.4" y="109.4">21</text>
<text x="161.5" y="108.1">VSSA</text>
<text x="161.5" y="113.2">VDDA</text>
<text x="161.5" y="110.7">VREF+</text>
<text x="239.3" y="113.2">PB15</text>
<text x="240.3" y="110.7">PD8</text>
<text x="240.3" y="108.1">PD9</text>
<text x="248.2" y="109.4">55</text>
<text x="248.2" y="111.9">54</text>
<text x="155.4" y="114.5">23</text>
<text x="155.4" y="117">24</text>
<text x="155.4" y="119.5">25</text>
<text x="161.5" y="115.7">PA0</text>
<text x="161.5" y="118.3">PA1</text>
<text x="239.3" y="118.3">PB13</text>
<text x="239.3" y="115.7">PB14</text>
<text x="248.2" y="119.5">51</text>
<text x="248.2" y="117">52</text>
<text x="248.2" y="114.5">53</text>
<text x="161.5" y="120.8">PA2</text>
<text x="239.3" y="120.8">PB12</text>
<text x="4" y="131">C</text>
<text x="173.2" y="130.9" transform="rotate(-90 173.2 130.9)">PA3</text>
<text x="175.8" y="130.9" transform="rotate(-90 175.8 130.9)">VSS</text>
<text x="178.3" y="130.9" transform="rotate(-90 178.3 130.9)">VDD</text>
<text x="180.9" y="130.9" transform="rotate(-90 180.9 130.9)">PA4</text>
<text x="183.4" y="130.9" transform="rotate(-90 183.4 130.9)">PA5</text>
<text x="185.9" y="130.9" transform="rotate(-90 185.9 130.9)">PA6</text>
<text x="188.5" y="130.9" transform="rotate(-90 188.5 130.9)">PA7</text>
<text x="191" y="130.9" transform="rotate(-90 191 130.9)">PC4</text>
<text x="193.5" y="130.9" transform="rotate(-90 193.5 130.9)">PC5</text>
<text x="196.1" y="130.9" transform="rotate(-90 196.1 130.9)">PB0</text>
<text x="198.7" y="130.9" transform="rotate(-90 198.7 130.9)">PB1</text>
<text x="201.2" y="130.9" transform="rotate(-90 201.2 130.9)">PB2</text>
<text x="203.7" y="130.9" transform="rotate(-90 203.7 130.9)">PE7</text>
<text x="206.3" y="130.9" transform="rotate(-90 206.3 130.9)">PE8</text>
<text x="208.8" y="130.9" transform="rotate(-90 208.8 130.9)">PE9</text>
<text x="211.3" y="130.9" transform="rotate(-90 211.3 130.9)">PE10</text>
<text x="213.9" y="130.9" transform="rotate(-90 213.9 130.9)">PE11</text>
<text x="216.4" y="130.9" transform="rotate(-90 216.4 130.9)">PE12</text>
<text x="219" y="130.9" transform="rotate(-90 219 130.9)">PE13</text>
<text x="221.5" y="130.9" transform="rotate(-90 221.5 130.9)">PE14</text>
<text x="224.1" y="130.9" transform="rotate(-90 224.1 130.9)">PE15</text>
<text x="226.6" y="130.9" transform="rotate(-90 226.6 130.9)">PB10</text>
<text x="229.1" y="130.9" transform="rotate(-90 229.1 130.9)">PB11</text>
<text x="231.7" y="130.9" transform="rotate(-90 231.7 130.9)">VCAP_1</text>
<text x="234.2" y="130.9" transform="rotate(-90 234.2 130.9)">VDD</text>
<text x="291.1" y="131">C</text>
<text x="172" y="137.1" transform="rotate(-90 172 137.1)">26</text>
<text x="174.5" y="137.1" transform="rotate(-90 174.5 137.1)">27</text>
<text x="177.1" y="137.1" transform="rotate(-90 177.1 137.1)">28</text>
<text x="179.6" y="137.1" transform="rotate(-90 179.6 137.1)">29</text>
<text x="182.1" y="137.1" transform="rotate(-90 182.1 137.1)">30</text>
<text x="184.7" y="137.1" transform="rotate(-90 184.7 137.1)">31</text>
<text x="187.2" y="137.1" transform="rotate(-90 187.2 137.1)">32</text>
<text x="189.7" y="137.1" transform="rotate(-90 189.7 137.1)">33</text>
<text x="192.3" y="137.1" transform="rotate(-90 192.3 137.1)">34</text>
<text x="194.8" y="137.1" transform="rotate(-90 194.8 137.1)">35</text>
<text x="197.4" y="137.1" transform="rotate(-90 197.4 137.1)">36</text>
<text x="199.9" y="137.1" transform="rotate(-90 199.9 137.1)">37</text>
<text x="202.5" y="137.1" transform="rotate(-90 202.5 137.1)">38</text>
<text x="205" y="137.1" transform="rotate(-90 205 137.1)">39</text>
<text x="207.5" y="137.1" transform="rotate(-90 207.5 137.1)">40</text>
<text x="210.1" y="137.1" transform="rotate(-90 210.1 137.1)">41</text>
<text x="212.6" y="137.1" transform="rotate(-90 212.6 137.1)">42</text>
<text x="215.2" y="137.1" transform="rotate(-90 215.2 137.1)">43</text>
<text x="217.7" y="137.1" transform="rotate(-90 217.7 137.1)">44</text>
<text x="220.2" y="137.1" transform="rotate(-90 220.2 137.1)">45</text>
<text x="222.8" y="137.1" transform="rotate(-90 222.8 137.1)">46</text>
<text x="225.3" y="137.1" transform="rotate(-90 225.3 137.1)">47</text>
<text x="227.9" y="137.1" transform="rotate(-90 227.9 137.1)">48</text>
<text x="230.4" y="137.1" transform="rotate(-90 230.4 137.1)">49</text>
<text x="233" y="137.1" transform="rotate(-90 233 137.1)">50</text>
<text x="123.4" y="143.7">1</text>
<text x="123.4" y="146.2">2</text>
<text x="3.9" y="179.2">D</text>
<text x="201.7" y="177.9">Title</text>
<text x="291.1" y="179.2">D</text>
<text x="201.7" y="185.6">Size</text>
<text x="214.4" y="185.6">Number</text>
<text x="265.2" y="185.6">Revision</text>
<text x="202.9" y="189.4">A4</text>
<text x="201.7" y="193.2">Date:</text>
<text x="201.7" y="195.7">File:</text>
<text x="213.1" y="193.2">18/05/2018</text>
<text x="213.1" y="195.7">D:\Program Files\..\MCU.SchDoc</text>
<text x="252.5" y="193.2">Sheet</text>
<text x="252.5" y="195.7">Drawn By:</text>
<text x="259.9" y="193.2">of</text>
<text x="38.1" y="199.5">1</text>
<text x="111.2" y="199.5">2</text>
<text x="184.3" y="199.5">3</text>
<text x="257.3" y="199.5">4</text>
</g>
<g font-size="2.3" fill="#800000">
<text x="146.6" y="16.7">US4_TRIG</text>
<text x="238.5" y="16.7">XBEE_TX</text>
<text x="146.9" y="21.8">US_ECHO</text>
<text x="147" y="19.3">US5_TRIG</text>
<text x="238.5" y="21.8">XBEE_CTS</text>
<text x="238.5" y="19.3">XBEE_RX</text>
<text x="27.6" y="26.9">OPTICO_IN</text>
<text x="55.6" y="25.6">OPTICO</text>
<text x="142.3" y="29.4">DCMI_VSYNC</text>
<text x="147" y="24.4">SPI3_MOSI</text>
<text x="147.3" y="26.9">DCMI_D5</text>
<text x="238.5" y="26.9">XBEE_NRST</text>
<text x="238.5" y="24.4">XBEE_RTS</text>
<text x="238.5" y="29.4">IMU_FSYNC</text>
<text x="147" y="34.5">I2C1_SCL</text>
<text x="162.3" y="30.7">BOOT0</text>
<text x="237.2" y="34.5">RC_OUT</text>
<text x="239.3" y="32">IMU_INT</text>
<text x="147" y="37">I2C1_SDA</text>
<text x="238.5" y="39.6">SPI3_SCK</text>
<text x="238.5" y="37">SPI3_MISO</text>
<text x="138.7" y="44.7">3V3_MCU</text>
<text x="238.5" y="44.7">T_JTCK</text>
<text x="238.5" y="42.1">SPI3_SS</text>
<text x="7.2" y="53.6">3V3_MCU</text>
<text x="31.9" y="58.6">VDDA</text>
<text x="62.8" y="58.6">VREF</text>
<text x="136.9" y="59.9">US2_TRIG</text>
<text x="264.5" y="59.9">3V3_MCU</text>
<text x="136.9" y="65">DCMI_D4</text>
<text x="108.8" y="71.3">3V3_MCU</text>
<text x="136.9" y="67.5">DCMI_D6</text>
<text x="136.9" y="70">DCMI_D7</text>
<text x="269" y="67.5">T_JTMS</text>
<text x="269" y="70">USB_FS_DP</text>
<text x="125" y="72.6">VBAT</text>
<text x="144.5" y="76.4">PC_N</text>
<text x="269" y="75.1">DCMI_D1</text>
<text x="269" y="77.7">DCMI_D0</text>
<text x="269" y="72.6">USB_FS_DM</text>
<text x="144.5" y="78.9">PC_P</text>
<text x="269" y="80.2">DCMI_XCLK</text>
<text x="269" y="82.8">DCMI_D3</text>
<text x="127.3" y="85.3">3V3_MCU</text>
<text x="144.5" y="89.1">PH_P</text>
<text x="144.5" y="86.6">PH_N</text>
<text x="269" y="85.3">DCMI_D2</text>
<text x="269" y="87.8">USART6_RX</text>
<text x="7.2" y="94.2">3V3_MCU</text>
<text x="93.7" y="92.9">T_NRST</text>
<text x="139.4" y="95.4">WIFI_EN</text>
<text x="269" y="92.9">IMU_AD0</text>
<text x="269" y="90.4">USART6_TX</text>
<text x="269" y="95.4">XBEE_DTR</text>
<text x="77.8" y="101.8">VBAT</text>
<text x="135.6" y="100.5">WIFI_WAKE</text>
<text x="138.1" y="98">WIFI_RST</text>
<text x="269" y="100.5">ODROID_CTS</text>
<text x="136.2" y="105.6">3V3_MCU</text>
<text x="136.9" y="103.1">WIFI_IRQN</text>
<text x="269" y="105.6">USB_OC</text>
<text x="269" y="103.1">ODROID_RTS</text>
<text x="139.9" y="113.2">VDDA</text>
<text x="140.7" y="110.7">VREF</text>
<text x="269" y="110.7">ODROID_TXD</text>
<text x="269" y="108.1">ODROID_RXD</text>
<text x="269" y="113.2">USB_HS_DP</text>
<text x="139.4" y="118.3">GPS_TX</text>
<text x="139.4" y="115.7">GPS_RX</text>
<text x="269" y="115.7">USB_HS_DM</text>
<text x="269" y="120.8">I2C2_SMBA</text>
<text x="57.5" y="132.3">VBAT</text>
<text x="91.7" y="137.3">3V3</text>
<text x="108.8" y="137.3">3V3_MCU</text>
<text x="158.5" y="137.3">OPTICO</text>
<text x="148.9" y="141.1">3V3_MCU</text>
<text x="153.4" y="143.7">DCMI_HREF</text>
<text x="250.5" y="138.6">3V3_MCU</text>
<text x="150.9" y="146.2">DCMI_PIXCK</text>
<text x="158.5" y="148.7">LD0</text>
<text x="158.5" y="151.3">LD1</text>
<text x="158.5" y="153.8">LD2</text>
<text x="253.6" y="155.1">I2C2_SDA</text>
<text x="251.9" y="160.2">ESC4_PWM</text>
<text x="254" y="157.6">I2C2_SCL</text>
<text x="9.8" y="167.8">PH_N</text>
<text x="75.9" y="167.8">PC_N</text>
<text x="131.8" y="167.8">BOOT0</text>
<text x="146.9" y="165.2">3V3_MCU</text>
<text x="169.9" y="167.8">BOOT1</text>
<text x="185.1" y="165.2">3V3_MCU</text>
<text x="251.9" y="165.2">ESC2_PWM</text>
<text x="251.9" y="162.7">ESC3_PWM</text>
<text x="253.3" y="167.8">US3_TRIG</text>
<text x="9.8" y="172.8">PH_P</text>
<text x="75.9" y="172.8">PC_P</text>
<text x="251.9" y="170.3">ESC1_PWM</text>
<text x="253.3" y="172.8">US1_TRIG</text>
<text x="215.7" y="174.1">BOOT1</text>
</g>
<g font-size="2.3" fill="#000080">
<text x="45.4" y="33.2">2k2</text>
<text x="45.4" y="30.7">R?</text>
<text x="58.1" y="35.8">2,2uF</text>
<text x="58.1" y="33.2">C?</text>
<text x="157.2" y="40.8">R?</text>
<text x="164.8" y="40.8">1k</text>
<text x="164.8" y="38.3">R?</text>
<text x="157.2" y="43.4">1k</text>
<text x="251.7" y="48.5">U?</text>
<text x="251.7" y="51">STM32F407VGT6-100</text>
<text x="42.9" y="63.7">47E</text>
<text x="42.9" y="61.2">R?</text>
<text x="255" y="63.7">C?</text>
<text x="260.1" y="63.7">2,2uF</text>
<text x="14.9" y="68.8">600E 0,2mA</text>
<text x="14.9" y="66.2">L?</text>
<text x="253.8" y="68.8">R?</text>
<text x="253.8" y="71.3">R?</text>
<text x="261.4" y="68.8">22E</text>
<text x="261.4" y="71.3">22E</text>
<text x="27.6" y="76.4">C?</text>
<text x="35.2" y="76.4">C?</text>
<text x="65.7" y="76.4">C?</text>
<text x="73.4" y="76.4">C?</text>
<text x="27.6" y="78.9">1uF</text>
<text x="35.2" y="78.9">100nF</text>
<text x="65.7" y="78.9">1uF</text>
<text x="73.4" y="78.9">100nF</text>
<text x="116.5" y="89.1">100k</text>
<text x="116.5" y="86.6">R?</text>
<text x="14.9" y="101.8">D?</text>
<text x="116.5" y="101.8">C?</text>
<text x="14.9" y="104.3">STPS5L60S</text>
<text x="68.2" y="106.9">0E</text>
<text x="68.2" y="104.3">R?</text>
<text x="116.5" y="104.3">100nF</text>
<text x="101.3" y="109.4">SW?</text>
<text x="253.8" y="111.9">R?</text>
<text x="261.4" y="111.9">22E</text>
<text x="253.8" y="114.5">R?</text>
<text x="261.4" y="114.5">22E</text>
<text x="12.3" y="124.6">100nF</text>
<text x="12.3" y="122.1">C?</text>
<text x="20" y="124.6">100nF</text>
<text x="20" y="122.1">C?</text>
<text x="27.6" y="124.6">100nF</text>
<text x="27.6" y="122.1">C?</text>
<text x="35.2" y="124.6">100nF</text>
<text x="35.2" y="122.1">C?</text>
<text x="42.9" y="124.6">100nF</text>
<text x="42.9" y="122.1">C?</text>
<text x="50.5" y="124.6">100nF</text>
<text x="50.5" y="122.1">C?</text>
<text x="58.1" y="124.6">100nF</text>
<text x="58.1" y="122.1">C?</text>
<text x="65.7" y="124.6">100nF</text>
<text x="65.7" y="122.1">C?</text>
<text x="81" y="124.6">1uF</text>
<text x="81" y="122.1">C?</text>
<text x="35.2" y="137.3">1k</text>
<text x="35.2" y="134.8">R?</text>
<text x="98.8" y="137.3">R?</text>
<text x="98.8" y="139.9">0E</text>
<text x="233.2" y="143.9">C?</text>
<text x="12.3" y="144.9">C?</text>
<text x="37.8" y="150">D?</text>
<text x="121.6" y="150">CN?</text>
<text x="233.2" y="146.4">2,2uF</text>
<text x="37.8" y="152.5">STPS5L60S</text>
<text x="22.5" y="167.8">R?</text>
<text x="40.3" y="167.8">Y?</text>
<text x="91.1" y="167.8">Y?</text>
<text x="141.4" y="166.3">R?</text>
<text x="179.6" y="166.3">R?</text>
<text x="22.5" y="170.3">0E</text>
<text x="22.5" y="172.8">R?</text>
<text x="40.3" y="170.3">8MHz HC-49U/S</text>
<text x="91.1" y="170.3">32.768KHZ C26T</text>
<text x="141.4" y="171.8">10k</text>
<text x="179.6" y="171.8">10k</text>
<text x="22.5" y="175.4">220E</text>
<text x="27.6" y="177.9">C?</text>
<text x="35.2" y="177.9">C?</text>
<text x="50.5" y="177.9">C?</text>
<text x="58.1" y="177.9">C?</text>
<text x="78.4" y="177.9">C?</text>
<text x="86.1" y="177.9">C?</text>
<text x="101.3" y="177.9">C?</text>
<text x="108.9" y="177.9">C?</text>
<text x="27.6" y="180.4">10pF</text>
<text x="35.2" y="180.4">10pF</text>
<text x="50.5" y="180.4">10pF</text>
<text x="58.1" y="180.4">10pF</text>
<text x="78.4" y="180.4">10pF</text>
<text x="86.1" y="180.4">10pF</text>
<text x="101.3" y="180.4">10pF</text>
<text x="108.9" y="180.4">10pF</text>
<text x="131.8" y="183">470E</text>
<text x="131.8" y="180.4">R?</text>
<text x="177.6" y="183">470E</text>
<text x="177.6" y="180.4">R?</text>
</g>
</svg>
